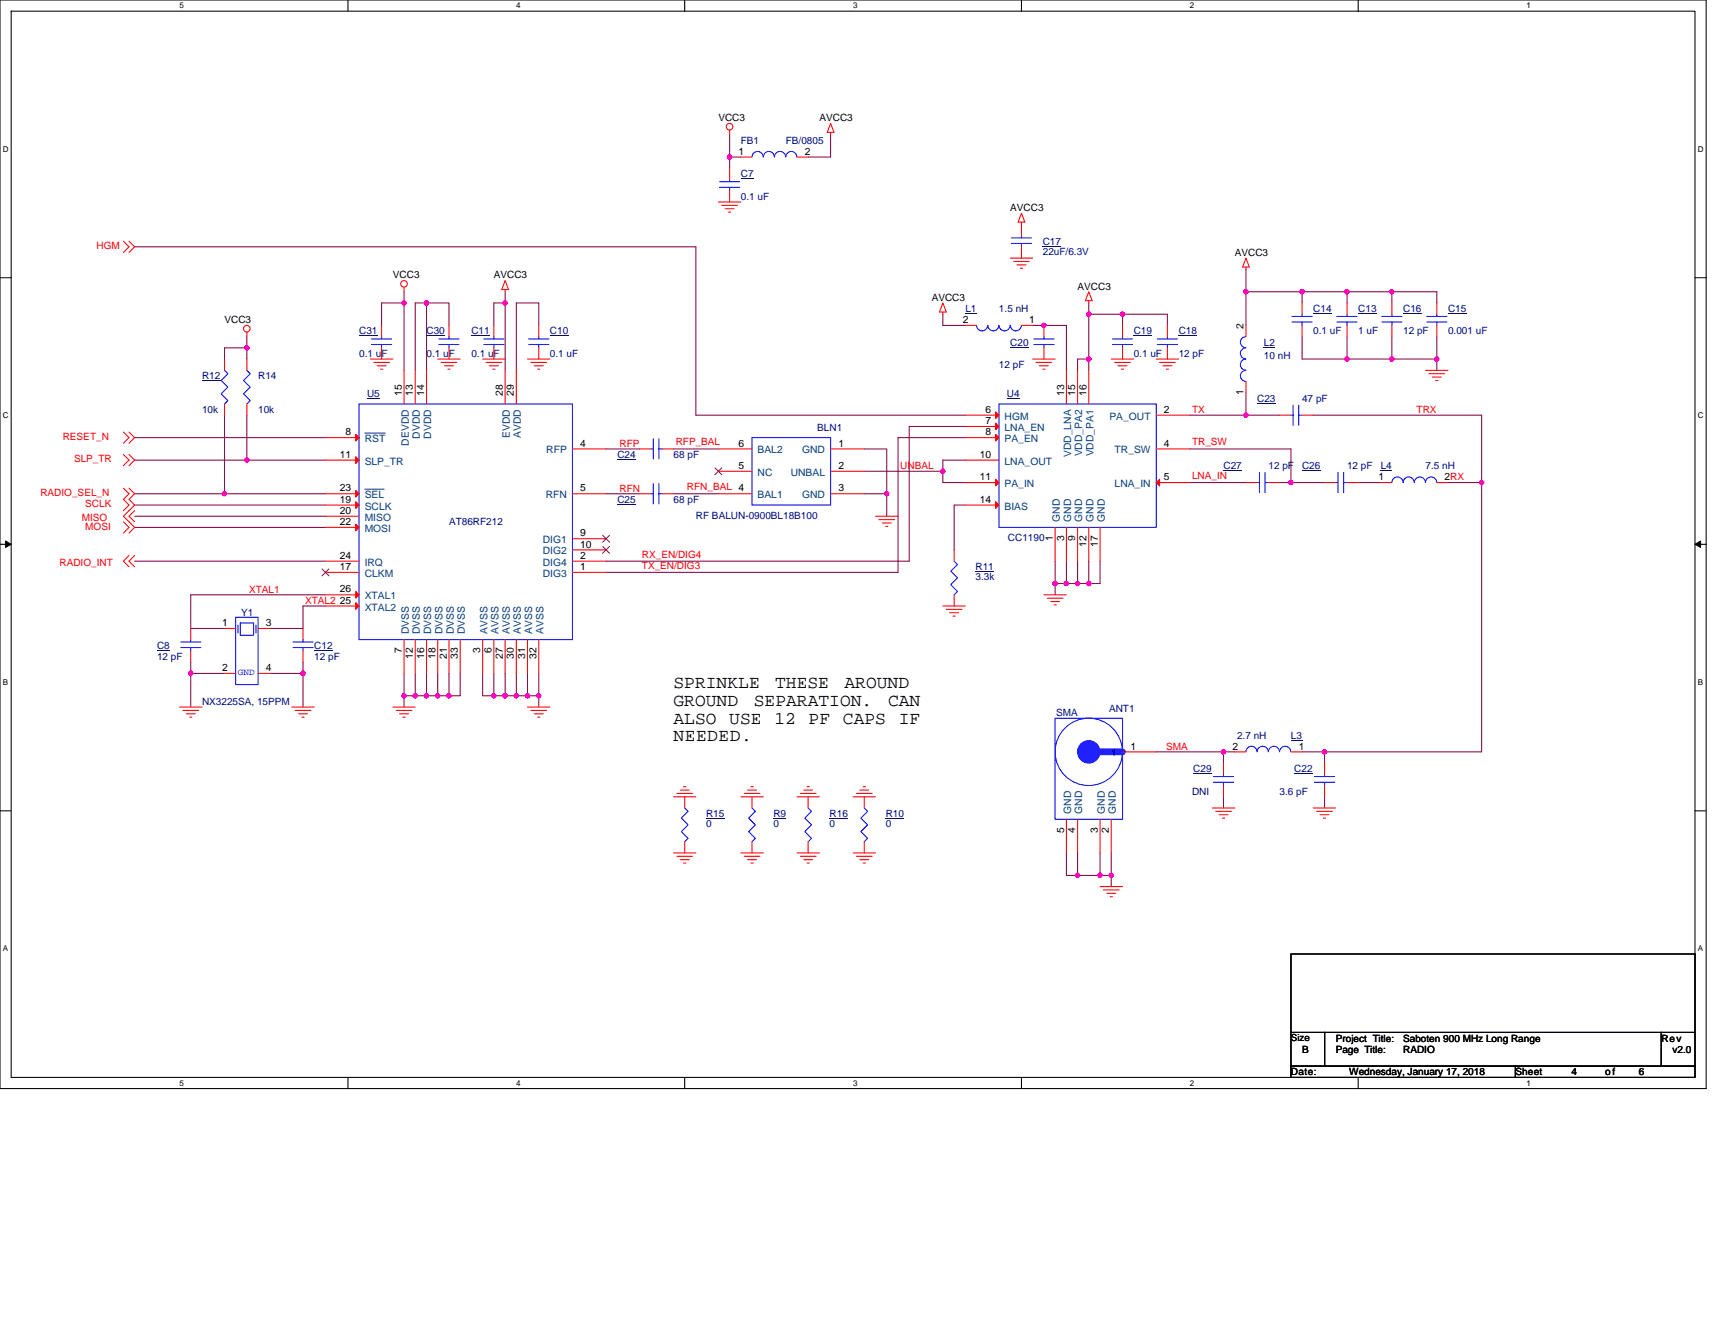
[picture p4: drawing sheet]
<svg xmlns="http://www.w3.org/2000/svg" width="279mm" height="216mm" viewBox="0 0 279 216" stroke-linecap="round" stroke-linejoin="round" font-family="sans-serif">
<path d="M0 0h278v177.4h-278zM1.8 1.8h274.3v173.8h-274.3z" fill="none" stroke="#000" stroke-width=".17"/>
<g fill="#fff">
<path d="M29.3 .2h.7v1.5h-.7z"/>
<path d="M29.3 175.7h.7v1.5h-.7z"/>
</g>
<path d="M56.7 0v1.8M56.7 175.6v1.8" fill="none" stroke="#000" stroke-width=".17"/>
<g fill="#fff">
<path d="M84.1 .2h.7v1.5h-.7z"/>
<path d="M84.1 175.7h.7v1.5h-.7z"/>
</g>
<path d="M111.5 0v1.8M111.5 175.6v1.8" fill="none" stroke="#000" stroke-width=".17"/>
<g fill="#fff">
<path d="M139 .2h.7v1.5h-.7z"/>
<path d="M139 175.7h.7v1.5h-.7z"/>
</g>
<path d="M166.4 0v1.8M166.4 175.6v1.8" fill="none" stroke="#000" stroke-width=".17"/>
<g fill="#fff">
<path d="M193.8 .2h.8v1.5h-.8z"/>
<path d="M193.8 175.7h.8v1.5h-.8z"/>
</g>
<path d="M221.3 0v1.8M221.3 175.6v1.8" fill="none" stroke="#000" stroke-width=".17"/>
<g fill="#fff">
<path d="M248.7 .2h.7v1.5h-.7z"/>
<path d="M248.7 175.7h.7v1.5h-.7z"/>
<path d="M.5 23.5h.9v1.5h-.9z"/>
<path d="M276.6 23.5h1v1.5h-1z"/>
<path d="M.5 67h.9v1.4h-.9z"/>
<path d="M276.6 67h1v1.4h-1z"/>
</g>
<path d="M0 45.3h1.8M276.1 45.3h1.9" fill="none" stroke="#000" stroke-width=".17"/>
<g fill="#fff">
<path d="M.5 110.4h.8v1.5h-.8z"/>
<path d="M276.6 110.4h.9v1.5h-.9z"/>
</g>
<path d="M0 88.7h1.8M276.1 88.7h1.9" fill="none" stroke="#000" stroke-width=".17"/>
<path d="M.9 88.2l.9 .5-.9 .5zM276.1 88.7l1-.5v1z" fill="#000" stroke="#000" stroke-width=".16"/>
<g fill="#fff">
<path d="M.5 153.8h.8v1.5h-.8z"/>
<path d="M276.6 153.8h.9v1.5h-.9z"/>
</g>
<path d="M0 132.1h1.8M276.1 132.1h1.9M210.3 155.4h65.8v12.8h-65.8zM210.3 168.2h5.5v5.5h-5.5zM210.3 173.7h36.6v1.9h-36.6zM215.8 168.2h54.9v5.5h-54.9zM246.9 173.7h29.2v1.9h-29.2zM270.7 168.2h5.4v5.5h-5.4z" fill="none" stroke="#000" stroke-width=".17"/>
<g fill="none" stroke="#800040" stroke-width=".17">
<path d="M118.9 25.6v1.8M118.9 21.9v3.7h1.8M135.3 21.9v3.7h-3.6M21.9 40.2h91.5v27.4h43.9M40.2 56.7v1.8M40.2 56.7h-3.6v1.8M40.2 54.9v1.8M65.8 49.4v10.9M65.8 49.4h-3.6v3.6M65.8 47.5v1.9M69.5 49.4v10.9M69.5 49.4h-1.9v10.9"/>
<path d="M69.5 49.4h3.7v3.6M82.3 49.4v10.9M82.3 49.4h-1.8v3.6M82.3 47.5v1.9M87.8 53v-3.6h-3.7v10.9M153.6 51.2v1.8h3.7M168.2 53h5.5v7.3M177.4 58.5v1.8M177.4 49.4v1.8M177.4 58.5h-1.8v1.8M177.4 51.2v7.3M177.4 51.2h5.5"/>
<path d="M182.9 51.2h7.3v1.8M182.9 51.2v1.8M203 47.5v5.5M203 43.9v3.6M203 47.5h9.1M212.1 54.9v3.6h7.4M212.1 47.5v1.9M212.1 47.5h7.4M219.5 47.5h7.3M219.5 54.9v3.6M219.5 47.5v1.9M219.5 58.5h7.3"/>
<path d="M226.8 47.5v1.9M226.8 54.9v3.6M226.8 47.5h7.3v1.9M226.8 58.5h7.3M234.1 58.5v1.8M234.1 54.9v3.6M21.9 71.3h31.1M21.9 75h18.3M36.6 67.6v12.9M40.2 75h12.8M40.2 67.6v7.4M98.7 73.2h5.5"/>
<path d="M109.7 73.2h7.3M140.8 76.8h12.8M140.8 73.2h3.7v7.3M153.6 76.8v1.8h3.7M157.3 69.5h-9.2v21.9h-49.4M157.3 71.3h-11v22h-47.6M157.3 75h-3.7v1.8M193.8 73.2h16.5v5.4M193.8 67.6h9.2M193.8 78.6h9.2M203 64v3.6M203 67.6h5.5"/>
<path d="M208.5 78.6h1.8M210.3 78.6h5.5M214 67.6h27.4v11M221.3 78.6h3.6M235.9 78.6h5.5M241.4 78.6v43.9h-25.6M21.9 91.4h31.1M21.9 80.5h14.7M21.9 82.3h31.1M21.9 84.1h31.1M21.9 85.9h31.1M36.6 80.5h16.4"/>
<path d="M53 96.9h-21.9v5.5h5.5M53 98.7h-3.6v3.7h-5.5M98.7 80.5h5.5M109.7 80.5h7.3M140.8 80.5h3.7M144.5 80.5v3.6M157.3 82.3h-1.9v7.3M171.9 95.1v1.8M171.9 91.4v3.7h1.8M173.7 91.4v3.7M173.7 95.1h1.9M175.6 91.4v3.7"/>
<path d="M175.6 95.1h1.8M177.4 91.4v3.7M179.2 91.4v3.7h-1.8M31.1 109.7v5.5M31.1 109.7h5.5M31.1 107.9v1.8M43.9 109.7h5.5M49.4 109.7v5.5M49.4 107.9v1.8M65.8 113.4h1.8M65.8 109.7v3.7M65.8 113.4v1.8"/>
<path d="M67.6 109.7v3.7h1.9M69.5 113.4h1.8M69.5 109.7v3.7M71.3 113.4h1.9M71.3 109.7v3.7M73.2 109.7v3.7M75 109.7v3.7h-1.8M78.6 109.7v3.7h1.9M80.5 109.7v3.7M80.5 113.4h1.8M82.3 109.7v3.7M82.3 113.4h1.8"/>
<path d="M84.1 109.7v3.7h3.7M85.9 109.7v3.7M87.8 109.7v3.7M87.8 113.4v1.8M173.7 139v3.6h1.9M175.6 139v3.6M179.2 139v3.6M181 139v3.6M188.4 122.5h10.9M199.3 122.5h1.9M199.3 129.8v1.9M199.3 122.5v1.9"/>
<path d="M212.1 122.5h3.7M215.8 129.8v1.9M215.8 122.5v1.9M175.6 142.6h3.6M179.2 142.6h1.8M181 142.6v1.9"/>
</g>
<g fill="#f0f" stroke="#f0f" stroke-width=".17">
<circle cx="82.3" cy="113.4" r=".36"/>
<circle cx="80.4" cy="113.4" r=".36"/>
<circle cx="65.8" cy="113.4" r=".36"/>
<circle cx="73.1" cy="113.4" r=".36"/>
<circle cx="67.6" cy="113.4" r=".36"/>
<circle cx="219.4" cy="58.5" r=".36"/>
<circle cx="177.4" cy="58.5" r=".36"/>
<circle cx="212.1" cy="47.5" r=".35"/>
<circle cx="203" cy="47.5" r=".35"/>
<circle cx="215.8" cy="122.5" r=".36"/>
<circle cx="199.3" cy="122.5" r=".36"/>
<circle cx="175.5" cy="142.6" r=".35"/>
<circle cx="179.2" cy="142.6" r=".35"/>
<circle cx="181" cy="142.6" r=".35"/>
<circle cx="170.1" cy="53" r=".35"/>
<circle cx="177.4" cy="51.2" r=".36"/>
<circle cx="203" cy="67.6" r=".36"/>
<circle cx="153.6" cy="76.8" r=".36"/>
<circle cx="175.5" cy="95.1" r=".36"/>
<circle cx="173.7" cy="95.1" r=".36"/>
<circle cx="171.9" cy="95.1" r=".36"/>
<circle cx="182.9" cy="51.2" r=".36"/>
<circle cx="40.2" cy="56.7" r=".36"/>
<circle cx="210.3" cy="78.6" r=".36"/>
<circle cx="40.2" cy="75" r=".36"/>
<circle cx="36.6" cy="80.4" r=".36"/>
<circle cx="226.7" cy="47.5" r=".35"/>
<circle cx="219.4" cy="47.5" r=".36"/>
<circle cx="241.4" cy="78.6" r=".36"/>
<circle cx="177.4" cy="95.1" r=".36"/>
<circle cx="49.4" cy="109.7" r=".36"/>
<circle cx="31.1" cy="109.7" r=".36"/>
<circle cx="144.4" cy="80.4" r=".35"/>
<circle cx="65.8" cy="49.4" r=".36"/>
<circle cx="234.1" cy="58.5" r=".36"/>
<circle cx="226.7" cy="58.5" r=".36"/>
<circle cx="82.3" cy="49.4" r=".36"/>
<circle cx="71.3" cy="113.4" r=".36"/>
<circle cx="69.5" cy="113.4" r=".36"/>
<circle cx="87.8" cy="113.4" r=".36"/>
<circle cx="69.5" cy="49.4" r=".36"/>
<circle cx="85.9" cy="113.4" r=".36"/>
<circle cx="84.1" cy="113.4" r=".36"/>
<circle cx="118.9" cy="25.6" r=".36"/>
</g>
<g fill="none" stroke="#f00" stroke-width=".17">
<path d="M20.1 39.3l.9 .9-.9 .9M21 39.3l.9 .9-.9 .9M117 32.9h3.7M117.6 33.5h2.5M118.1 34h1.5M118.7 34.6h.3M118.9 21.2v.7M120.7 25.6h1.8M129.8 25.6h1.9M135.3 21.6v.3M135.3 20.1l.6 1.5h-1.1zM166.4 36.2v.4"/>
<path d="M166.4 34.7l.6 1.5h-1.1zM40.2 54.1v.8M60.3 58.5h3.7M60.9 59.1h2.6M61.4 59.6h1.5M65.8 46.8v.7M71.3 58.5h3.7M71.9 59.1h2.5M72.4 59.6h1.5M78.6 58.5h3.7M79.2 59.1h2.5M79.7 59.6h1.5"/>
<path d="M82.3 47.2v.3M82.3 45.7l.5 1.5h-1.1zM85.9 58.5h3.7M86.5 59.1h2.5M87 59.6h1.5M153.6 50.8v.4M153.6 49.4l.6 1.4h-1.1zM164.6 42.1h3.6M165.1 42.6h2.6M165.7 43.2h1.5M166.2 43.7h.4M168.2 58.5h3.7"/>
<path d="M168.8 59.1h2.5M169.3 59.6h1.5M177.4 49v.4M177.4 47.5l.5 1.5h-1.1zM181 58.5h3.7M181.6 59.1h2.5M182.1 59.6h1.5M188.4 58.5h3.6M188.9 59.1h2.6M189.5 59.6h1.4M203 43.5v.4M203 42.1l.5 1.4h-1.1z"/>
<path d="M212.1 49.4v1.8M212.1 53v1.9M20.1 74.1l.9 .9-.9 .9M20.1 79.5l.9 1-.9 .9 .9 .9-.9 .9M20.1 70.4l.9 .9-.9 .9M21 74.1l.9 .9-.9 .9M21 79.5l.9 1-.9 .9 .9 .9-1.8 1.8 1.8 1.8-.9 1M21 70.4l.9 .9-.9 .9M62 60.2h.4M73 60.2h.3M80.3 60.2h.3M87.6 60.2h.3"/>
<path d="M169.9 60.2h.3M182.7 60.2h.3M190 60.2h.4M215.8 78.6h1.8M219.5 78.6h1.8M232.2 60.3h3.7M232.8 60.9h2.6M233.3 61.4h1.5M233.9 62h.4M20.1 85l.9 .9-.9 1M21 90.5l-.9 .9 .9 1M21.9 90.5l-.9 .9 .9 1"/>
<path d="M21.9 83.2l-.9 .9 .9 .9M142.6 84.1h3.7M143.2 84.7h2.6M143.7 85.2h1.5M144.3 85.8h.4M153.6 98.7h3.7M154.2 99.3h2.5M154.7 99.8h1.5M170.1 96.9h3.6M170.6 97.5h2.6M171.2 98h1.4M171.7 98.6h.4"/>
<path d="M29.3 115.2h3.6M29.8 115.8h2.6M30.4 116.3h1.4M30.9 116.9h.4M31.1 102.4v1.8M31.1 106.1v1.8M47.5 115.2h3.7M48.1 115.8h2.6M48.6 116.3h1.5M49.2 116.9h.4M64 115.2h3.6M64.6 115.8h2.5"/>
<path d="M65.1 116.3h1.5M65.6 116.9h.4M85.9 115.2h3.7M86.5 115.8h2.5M87 116.3h1.5M87.6 116.9h.3M155.3 100.4h.3M109.7 139h3.7M109.7 129.8h3.7M110.3 139.5h2.5M110.3 129.3h2.5M110.8 128.7h1.5"/>
<path d="M111.4 128.2h.3M120.7 139h3.7M120.7 129.8h3.7M121.2 139.5h2.6M121.2 129.3h2.6M121.8 128.7h1.5M122.3 128.2h.4M129.8 139h3.7M129.8 129.8h3.7M130.4 139.5h2.5M130.4 129.3h2.5M130.9 128.7h1.5"/>
<path d="M131.5 128.2h.3M139 139h3.6M139 129.8h3.6M139.5 139.5h2.6M139.5 129.3h2.6M140.1 128.7h1.4M140.6 128.2h.4M140.8 129.8v1.9M140.8 137.2v1.8M197.5 131.7h3.7M198.1 132.2h2.5M198.6 132.8h1.5"/>
<path d="M199.2 133.3h.3M214 131.7h3.6M214.5 132.2h2.6M215.1 132.8h1.4M215.6 133.3h.4M215.8 124.4v1.8M215.8 128v1.8M110.8 140.1h1.5M111.4 140.6h.3M121.8 140.1h1.5M122.3 140.6h.4M130.9 140.1h1.5"/>
<path d="M131.5 140.6h.3M140.1 140.1h1.4M140.6 140.6h.4M179.2 144.5h3.7M179.8 145h2.5M180.3 145.6h1.5M180.9 146.1h.3"/>
<circle cx="118.9" cy="20.6" r=".54"/>
<circle cx="40.2" cy="53.6" r=".54"/>
<circle cx="65.8" cy="46.2" r=".54"/>
</g>
<g fill="none" stroke="#00f" stroke-width=".17">
<path d="M126.2 25.6a.91 .91 0 0 0-1-.9 .91 .91 0 0 0-.9 .9 .91 .91 0 0 0-.9-.9 .91 .91 0 0 0-.9 .9M129.8 25.6a.91 .91 0 0 0-.9-.9 .91 .91 0 0 0-.9 .9 .91 .91 0 0 0-.9-.9 .91 .91 0 0 0-.9 .9M210.5 52.5h3.3M210.5 51.6h3.3M212.1 51.2v.4M212.1 52.5v.5M217.6 78.6h.4M218 77v3.3M218.9 78.6h.6M218.9 77v3.3M226.8 78.6a.91 .91 0 0 1 .9-.9 .91 .91 0 0 1 .9 .9M228.6 78.6a.9 .9 0 0 1 .9-.9 .9 .9 0 0 1 .9 .9 .91 .91 0 0 1 .9-.9 .91 .91 0 0 1 .9 .9 .92 .92 0 0 1 .9-.9 .92 .92 0 0 1 1 .9"/>
<path d="M29.4 105.5h3.3M29.4 104.6h3.3M31.1 104.2v.4M31.1 105.5v.6M140.8 131.7l.6 .5-1.1 1.1 1.1 1.1-1.1 1.1 1.1 1.1-.6 .6M214.1 127.5h3.3M214.1 126.5h3.3M215.8 126.2v.3M215.8 127.5v.5"/>
</g>
<path d="M214 51.1h3M212.1 76.7h3M25.6 105.9h2.1M144.3 133.4h3M210.9 126.1h3" fill="none" stroke="#000080" stroke-width=".16"/>
<path d="M224.9 76.6h1.9v.2h-1.9z" fill="#000080"/>
<g fill="none" stroke="#f00" stroke-width=".17">
<path d="M36.6 58.5v1.8M170.1 53v1.9M170.1 56.7v1.8M182.9 53v1.9M182.9 56.7v1.8M36.6 65.8v1.8M224.9 78.6h1.9M234.1 78.6h1.8M155.4 89.6v1.8M155.4 96.9v1.8M49.4 102.4v1.8M49.4 106.1v1.8"/>
<path d="M122.5 129.8v1.9M122.5 137.2v1.8"/>
</g>
<g fill="none" stroke="#00f" stroke-width=".17">
<path d="M168.4 56.1h3.3M168.4 55.2h3.3M170.1 54.9v.3M170.1 56.1v.6M181.2 56.1h3.3M181.2 55.2h3.3M182.9 54.9v.3M182.9 56.1v.6M36.6 60.3l.5 .6-1.1 1.1 1.1 1.1-1.1 1.1 1.1 1.1-.5 .5M155.4 91.4l.6 .6-1.1 1.1 1.1 1.1-1.1 1.1 1.1 1.1-.6 .5M47.7 105.5h3.3M47.7 104.6h3.3"/>
<path d="M49.4 104.2v.4M49.4 105.5v.6M122.5 131.7l.6 .5-1.1 1.1 1.1 1.1-1.1 1.1 1.1 1.1-.6 .6M203 122.5a.9 .9 0 0 1 .9-.9 .9 .9 0 0 1 .9 .9M204.8 122.5a.91 .91 0 0 1 .9-.9 .91 .91 0 0 1 .9 .9M206.7 122.5a.91 .91 0 0 1 .9-.9 .91 .91 0 0 1 .9 .9 .91 .91 0 0 1 .9-.9 .91 .91 0 0 1 .9 .9"/>
</g>
<path d="M164.6 56.6h3M184.7 54.7h3M32.9 62.1h3M158.9 93.2h3M51.2 105.9h3M126 133.4h2.1" fill="none" stroke="#000080" stroke-width=".16"/>
<path d="M210.3 120.5h1.8v.1h-1.8z" fill="#000080"/>
<g fill="none" stroke="#f00" stroke-width=".17">
<path d="M166.4 36.6v1.8M40.2 58.5v1.8M166.4 40.2v1.9M190.2 53v1.9M190.2 56.7v1.8M40.2 65.8v1.8M53 71.3h5.5M53 75h5.5M65.8 60.3v5.5M67.6 60.3v5.5M69.5 60.3v5.5M82.3 60.3v5.5"/>
<path d="M84.1 60.3v5.5M93.3 73.2h5.4M157.3 67.6h5.5M157.3 69.5h5.5M157.3 71.3h5.5M157.3 75h5.5M157.3 78.6h5.5M173.7 60.3v5.5M175.6 60.3v5.5M177.4 60.3v5.5M188.4 67.6h5.4M188.4 73.2h5.4"/>
<path d="M188.4 78.6h5.4M53 93.3h5.5M53 82.3h5.5M53 84.1h5.5M53 85.9h5.5M53 80.5h5.5M53 91.4h5.5M53 98.7h5.5M53 96.9h5.5M93.3 93.3h5.4M93.3 91.4h5.4M93.3 80.5h5.4"/>
<path d="M93.3 87.8h5.4M93.3 89.6h5.4M157.3 82.3h5.5M171.9 85.9v5.5M173.7 85.9v5.5M175.6 85.9v5.5M177.4 85.9v5.5M179.2 85.9v5.5M36.6 102.4h1.8M36.6 109.7h1.8M42.1 109.7h1.8M42.1 102.4h1.8"/>
<path d="M65.8 104.2v5.5M67.6 104.2v5.5M69.5 104.2v5.5M71.3 104.2v5.5M73.2 104.2v5.5M75 104.2v5.5M78.6 104.2v5.5M80.5 104.2v5.5M82.3 104.2v5.5M84.1 104.2v5.5M85.9 104.2v5.5M87.8 104.2v5.5"/>
<path d="M173.7 133.5v5.5M175.6 133.5v5.5M179.2 133.5v5.5M181 133.5v5.5M182.9 122.5h5.5M199.3 124.4v1.8M199.3 128v1.8M201.2 122.5h1.8M210.3 122.5h1.8"/>
</g>
<g fill="none" stroke="#00f" stroke-width=".17">
<path d="M164.8 39.7h3.3M164.8 38.8h3.3M166.4 38.4v.4M166.4 39.7v.5M159.1 53a.92 .92 0 0 0 .9 .9 .92 .92 0 0 0 .9-.9 .9 .9 0 0 0 .9 .9 .9 .9 0 0 0 .9-.9M162.8 53a.92 .92 0 0 0 .9 .9 .92 .92 0 0 0 .9-.9 .9 .9 0 0 0 .9 .9 .9 .9 0 0 0 .9-.9M188.5 56.1h3.3M188.5 55.2h3.3M190.2 54.9v.3M190.2 56.1v.6M40.2 60.3l.6 .6-1.1 1.1 1.1 1.1-1.1 1.1 1.1 1.1-.6 .5M58.5 65.8h34.8v38.4h-34.8z"/>
<path d="M162.8 65.8h25.6v20.1h-25.6zM38.4 100.6h3.7v10.9h-3.7zM38.8 101.9v1.2M39.1 101.5h2.2v2h-2.2zM41.7 101.9v1.2M171.9 117h11v16.5h-11zM197.7 127.5h3.3M197.7 126.5h3.3M199.3 126.2v.3M199.3 127.5v.5"/>
<circle cx="177.4" cy="122.5" r="5.5"/>
</g>
<path d="M169.9 40.1h3M192 54.7h3M59.8 65h2.1M164 65h2.1M194.4 126.1h3" fill="none" stroke="#000080" stroke-width=".16"/>
<g fill="#f00" stroke="#f00" stroke-width=".17">
<path d="M188.4 78.6l.5-.5v1.1z"/>
<path d="M162.2 67.1l.6 .5-.6 .6z"/>
<path d="M162.2 68.9l.6 .6-.6 .5z"/>
<path d="M162.2 70.8l.6 .5-.6 .6z"/>
<path d="M162.2 78.1l.6 .5-.6 .6z"/>
<path d="M162.2 81.7l.6 .6-.6 .5z"/>
<path d="M58 70.8l.5 .5-.5 .6z"/>
<path d="M58 74.4l.5 .6-.5 .5z"/>
<path d="M58 81.7l.5 .6-.5 .5z"/>
<path d="M58 85.4l.5 .5-.5 .6z"/>
<path d="M58 79.9l.5 .6-.5 .5z"/>
<path d="M58 98.2l.5 .5-.5 .6z"/>
<path d="M58 96.4l.5 .5-.5 .6z"/>
</g>
<path d="M59.4 70.6h3.4M59.4 79.7h3.2" fill="none" stroke="#004080" stroke-width=".16"/>
<path d="M52.5 92.7l1.1 1.1M53.6 92.7l-1.1 1.1M98.2 87.2l1.1 1.1M98.2 89l1.1 1.2M99.3 87.2l-1.1 1.1M99.3 89l-1.1 1.2" fill="none" stroke="#804000" stroke-width=".16"/>
<circle cx="177.4" cy="122.5" r="1.82" fill="#00f" stroke="#00f" stroke-width=".17"/>
<path d="M179.2 122.5h3.7" fill="none" stroke="#00f" stroke-width="1.1"/>
<path d="M157.3 51h1.8v.1h-1.8z" fill="#000080"/>
<path d="M73.2 53v1.9M73.2 56.7v1.8M87.8 53v1.9M87.8 56.7v1.8M157.3 53h1.8M166.4 53h1.8" fill="none" stroke="#f00" stroke-width=".17"/>
<path d="M71.5 56.1h3.3M71.5 55.2h3.3M73.2 54.9v.3M73.2 56.1v.6M86.1 56.1h3.3M86.1 55.2h3.3M87.8 54.9v.3M87.8 56.1v.6M203 56.7a.91 .91 0 0 0-.9 .9 .91 .91 0 0 0 .9 .9 .91 .91 0 0 0-.9 .9 .91 .91 0 0 0 .9 .9M203 54.9a.9 .9 0 0 0-.9 .9 .9 .9 0 0 0 .9 .9M203 60.3a.9 .9 0 0 0-.9 .9 .9 .9 0 0 0 .9 .9" fill="none" stroke="#00f" stroke-width=".17"/>
<path d="M69.5 54.7h3M89.6 54.7h3" fill="none" stroke="#000080" stroke-width=".16"/>
<path d="M205.9 56.5h1.8v.1h-1.8z" fill="#000080"/>
<g fill="none" stroke="#f00" stroke-width=".17">
<path d="M118.9 27.4v1.9M118.9 31.1v1.8M62.2 53v1.9M62.2 56.7v1.8M80.5 53v1.9M80.5 56.7v1.8M203 53v1.9M219.5 49.4v1.8M219.5 53v1.9M226.8 49.4v1.8M226.8 53v1.9M234.1 49.4v1.8"/>
<path d="M234.1 53v1.9M104.2 73.2h1.9M107.9 73.2h1.8M117 76.8h5.5M117 73.2h5.5M135.3 73.2h5.5M135.3 76.8h5.5M203 78.6h1.8M203 62.2v1.8M206.7 78.6h1.8M208.5 67.6h1.8M212.1 67.6h1.9"/>
<path d="M104.2 80.5h1.9M107.9 80.5h1.8M117 80.5h5.5M135.3 80.5h5.5M111.5 129.8v1.9M111.5 137.2v1.8M131.7 129.8v1.9M131.7 137.2v1.8"/>
</g>
<g fill="none" stroke="#00f" stroke-width=".17">
<path d="M117.2 30.5h3.3M117.2 29.6h3.3M118.9 29.3v.3M118.9 30.5v.6M60.5 56.1h3.3M60.5 55.2h3.3M62.2 54.9v.3M62.2 56.1v.6M78.8 56.1h3.3M78.8 55.2h3.3M80.5 54.9v.3M80.5 56.1v.6"/>
<path d="M217.8 52.5h3.3M217.8 51.6h3.3M219.5 51.2v.4M219.5 52.5v.5M225.1 52.5h3.3M225.1 51.6h3.3M226.8 51.2v.4M226.8 52.5v.5M232.4 52.5h3.3M232.4 51.6h3.3M234.1 51.2v.4M234.1 52.5v.5"/>
<path d="M106.1 73.2h.3M106.4 71.5v3.3M106.4 78.8v3.3M107.3 71.5v3.3M107.3 78.8v3.3M107.3 73.2h.6M122.5 71.3h12.8v11h-12.8zM204.8 78.6h.4M205.2 77v3.3M206.1 78.6h.6M206.1 77v3.3M210.3 67.6h.4"/>
<path d="M210.7 66v3.3M211.6 67.6h.5M211.6 66v3.3M106.1 80.5h.3M107.3 80.5h.6M111.5 131.7l.6 .5-1.1 1.1 1.1 1.1-1.1 1.1 1.1 1.1-.6 .6M131.7 131.7l.5 .5-1.1 1.1 1.1 1.1-1.1 1.1 1.1 1.1-.5 .6"/>
</g>
<path d="M120.7 29.1h2.1M58.5 54.7h3M76.8 54.7h3M221.3 51.1h3M228.6 51.1h3M235.9 51.1h3M100.6 74.9h3M199.3 76.7h3M204.8 65.7h3M100.6 82.2h3M115 133.4h3M135.1 133.4h3.1" fill="none" stroke="#000080" stroke-width=".16"/>
<path d="M116.5 76.2l1.1 1.2M117.6 76.2l-1.1 1.2" fill="none" stroke="#804000" stroke-width=".16"/>
<g fill="#f0f" stroke="#f0f" stroke-width=".17">
<circle cx="82.3" cy="113.4" r=".36"/>
<circle cx="80.4" cy="113.4" r=".36"/>
<circle cx="65.8" cy="113.4" r=".36"/>
<circle cx="73.1" cy="113.4" r=".36"/>
<circle cx="67.6" cy="113.4" r=".36"/>
<circle cx="219.4" cy="58.5" r=".36"/>
<circle cx="177.4" cy="58.5" r=".36"/>
<circle cx="212.1" cy="47.5" r=".35"/>
<circle cx="203" cy="47.5" r=".35"/>
<circle cx="215.8" cy="122.5" r=".36"/>
<circle cx="199.3" cy="122.5" r=".36"/>
<circle cx="175.5" cy="142.6" r=".35"/>
<circle cx="179.2" cy="142.6" r=".35"/>
<circle cx="181" cy="142.6" r=".35"/>
<circle cx="170.1" cy="53" r=".35"/>
<circle cx="177.4" cy="51.2" r=".36"/>
<circle cx="203" cy="67.6" r=".36"/>
<circle cx="153.6" cy="76.8" r=".36"/>
<circle cx="175.5" cy="95.1" r=".36"/>
<circle cx="173.7" cy="95.1" r=".36"/>
<circle cx="171.9" cy="95.1" r=".36"/>
<circle cx="182.9" cy="51.2" r=".36"/>
<circle cx="40.2" cy="56.7" r=".36"/>
<circle cx="210.3" cy="78.6" r=".36"/>
<circle cx="40.2" cy="75" r=".36"/>
<circle cx="36.6" cy="80.4" r=".36"/>
<circle cx="226.7" cy="47.5" r=".35"/>
<circle cx="219.4" cy="47.5" r=".36"/>
<circle cx="241.4" cy="78.6" r=".36"/>
<circle cx="177.4" cy="95.1" r=".36"/>
<circle cx="49.4" cy="109.7" r=".36"/>
<circle cx="31.1" cy="109.7" r=".36"/>
<circle cx="144.4" cy="80.4" r=".35"/>
<circle cx="65.8" cy="49.4" r=".36"/>
<circle cx="234.1" cy="58.5" r=".36"/>
<circle cx="226.7" cy="58.5" r=".36"/>
<circle cx="82.3" cy="49.4" r=".36"/>
<circle cx="71.3" cy="113.4" r=".36"/>
<circle cx="69.5" cy="113.4" r=".36"/>
<circle cx="87.8" cy="113.4" r=".36"/>
<circle cx="69.5" cy="49.4" r=".36"/>
<circle cx="85.9" cy="113.4" r=".36"/>
<circle cx="84.1" cy="113.4" r=".36"/>
<circle cx="118.9" cy="25.6" r=".36"/>
</g>
<g font-size="2.9">
<text x="109.7" y="112.1">SPRINKLE</text>
<text x="126.3" y="112.1">THESE</text>
<text x="137.6" y="112.1">AROUND</text>
<text x="109.7" y="115">GROUND</text>
<text x="109.7" y="117.9">ALSO</text>
<text x="118.8" y="117.9">USE</text>
<text x="122.8" y="115">SEPARATION.</text>
<text x="126.2" y="117.9">12</text>
<text x="131.7" y="117.9">PF</text>
<text x="137.3" y="117.9">CAPS</text>
<text x="144.7" y="115">CAN</text>
<text x="146.4" y="117.9">IF</text>
<text x="109.7" y="120.8">NEEDED.</text>
</g>
<g font-size="1.7">
<text x="120.3" y="25.2">1</text>
<text x="131.1" y="25.2">2</text>
<text x="156.9" y="52.6">2</text>
<text x="167.7" y="52.6">1</text>
<text x="202.6" y="53.6" transform="rotate(-90 202.6 53.6)">2</text>
<text x="65.4" y="64.6" transform="rotate(-90 65.4 64.6)">15</text>
<text x="67.3" y="64.6" transform="rotate(-90 67.3 64.6)">13</text>
<text x="69.1" y="64.6" transform="rotate(-90 69.1 64.6)">14</text>
<text x="81.9" y="64.6" transform="rotate(-90 81.9 64.6)">28</text>
<text x="83.7" y="64.6" transform="rotate(-90 83.7 64.6)">29</text>
<text x="173.4" y="64.6" transform="rotate(-90 173.4 64.6)">13</text>
<text x="175.2" y="64.6" transform="rotate(-90 175.2 64.6)">15</text>
<text x="177" y="64.6" transform="rotate(-90 177 64.6)">16</text>
<text x="202.6" y="64.4" transform="rotate(-90 202.6 64.4)">1</text>
<text x="56.3" y="70.9">8</text>
<text x="160.5" y="67.3">6</text>
<text x="160.5" y="69.1">7</text>
<text x="160.5" y="70.9">8</text>
<text x="189.6" y="67.3">2</text>
<text x="55.4" y="74.6">11</text>
<text x="94.5" y="72.8">4</text>
<text x="120.3" y="76.4">5</text>
<text x="120.3" y="72.8">6</text>
<text x="136.6" y="76.4">2</text>
<text x="136.6" y="72.8">1</text>
<text x="159.6" y="74.6">10</text>
<text x="189.6" y="72.8">4</text>
<text x="55.4" y="80.1">23</text>
<text x="55.4" y="81.9">19</text>
<text x="55.4" y="83.7">20</text>
<text x="94.5" y="80.1">5</text>
<text x="136.6" y="80.1">3</text>
<text x="159.6" y="78.3">11</text>
<text x="159.6" y="81.9">14</text>
<text x="189.6" y="78.3">5</text>
<text x="224.6" y="78.3">1</text>
<text x="235.4" y="78.3">2RX</text>
<text x="55.4" y="85.6">22</text>
<text x="94.5" y="87.4">9</text>
<text x="94.5" y="89.2">10</text>
<text x="171.5" y="88.1" transform="rotate(-90 171.5 88.1)">1</text>
<text x="173.4" y="88.1" transform="rotate(-90 173.4 88.1)">3</text>
<text x="175.2" y="88.1" transform="rotate(-90 175.2 88.1)">9</text>
<text x="177" y="89.1" transform="rotate(-90 177 89.1)">12</text>
<text x="178.8" y="89.1" transform="rotate(-90 178.8 89.1)">17</text>
<text x="55.4" y="92.9">17</text>
<text x="55.4" y="91.1">24</text>
<text x="94.5" y="92.9">1</text>
<text x="94.5" y="91.1">2</text>
<text x="55.4" y="98.4">25</text>
<text x="55.4" y="96.5">26</text>
<text x="36.2" y="102">1</text>
<text x="43.3" y="102">3</text>
<text x="65.4" y="106.4" transform="rotate(-90 65.4 106.4)">7</text>
<text x="67.3" y="107.4" transform="rotate(-90 67.3 107.4)">12</text>
<text x="69.1" y="107.4" transform="rotate(-90 69.1 107.4)">16</text>
<text x="70.9" y="107.4" transform="rotate(-90 70.9 107.4)">18</text>
<text x="72.8" y="107.4" transform="rotate(-90 72.8 107.4)">21</text>
<text x="74.6" y="107.4" transform="rotate(-90 74.6 107.4)">33</text>
<text x="78.3" y="106.4" transform="rotate(-90 78.3 106.4)">3</text>
<text x="80.1" y="106.4" transform="rotate(-90 80.1 106.4)">6</text>
<text x="81.9" y="107.4" transform="rotate(-90 81.9 107.4)">27</text>
<text x="83.7" y="107.4" transform="rotate(-90 83.7 107.4)">30</text>
<text x="85.6" y="107.4" transform="rotate(-90 85.6 107.4)">31</text>
<text x="87.4" y="107.4" transform="rotate(-90 87.4 107.4)">32</text>
<text x="36.2" y="109.3">2</text>
<text x="43.3" y="109.3">4</text>
<text x="184.1" y="122.1">1</text>
<text x="200.8" y="122.1">2</text>
<text x="211.6" y="122.1">1</text>
<text x="173.4" y="135.7" transform="rotate(-90 173.4 135.7)">5</text>
<text x="175.2" y="135.7" transform="rotate(-90 175.2 135.7)">4</text>
<text x="178.8" y="135.7" transform="rotate(-90 178.8 135.7)">3</text>
<text x="180.7" y="135.7" transform="rotate(-90 180.7 135.7)">2</text>
</g>
<g font-size="1.7" fill="#004080">
<text x="68.4" y="71.5" transform="rotate(-90 68.4 71.5)">DVDD</text>
<text x="70.3" y="71.5" transform="rotate(-90 70.3 71.5)">DVDD</text>
<text x="83.1" y="71.4" transform="rotate(-90 83.1 71.4)">EVDD</text>
<text x="84.9" y="71.4" transform="rotate(-90 84.9 71.4)">AVDD</text>
<text x="163.7" y="68.4">HGM</text>
<text x="163.7" y="70.2">LNA_EN</text>
<text x="180.7" y="68.4">PA_OUT</text>
<text x="59.4" y="72.1">RST</text>
<text x="59.4" y="75.7">SLP_TR</text>
<text x="66.6" y="72.6" transform="rotate(-90 66.6 72.6)">DEVDD</text>
<text x="89" y="73.9">RFP</text>
<text x="123.4" y="77.5">NC</text>
<text x="123.4" y="73.9">BAL2</text>
<text x="128.8" y="77.5">UNBAL</text>
<text x="130.7" y="73.9">GND</text>
<text x="163.7" y="72.1">PA_EN</text>
<text x="163.7" y="75.7">LNA_OUT</text>
<text x="174.5" y="74.5" transform="rotate(-90 174.5 74.5)">VDD_LNA</text>
<text x="176.3" y="74.4" transform="rotate(-90 176.3 74.4)">VDD_PA2</text>
<text x="178.1" y="74.4" transform="rotate(-90 178.1 74.4)">VDD_PA1</text>
<text x="181.6" y="73.9">TR_SW</text>
<text x="59.4" y="83">SCLK</text>
<text x="59.4" y="81.2">SEL</text>
<text x="88.9" y="81.2">RFN</text>
<text x="123.4" y="81.2">BAL1</text>
<text x="130.7" y="81.2">GND</text>
<text x="163.7" y="79.4">PA_IN</text>
<text x="163.7" y="83">BIAS</text>
<text x="181.6" y="79.4">LNA_IN</text>
<text x="59.4" y="84.9">MISO</text>
<text x="59.4" y="86.7">MOSI</text>
<text x="88.4" y="88.5">DIG1</text>
<text x="172.7" y="85" transform="rotate(-90 172.7 85)">GND</text>
<text x="174.5" y="85" transform="rotate(-90 174.5 85)">GND</text>
<text x="176.3" y="85" transform="rotate(-90 176.3 85)">GND</text>
<text x="178.1" y="85" transform="rotate(-90 178.1 85)">GND</text>
<text x="180" y="85" transform="rotate(-90 180 85)">GND</text>
<text x="59.4" y="94">CLKM</text>
<text x="59.4" y="92.2">IRQ</text>
<text x="88.4" y="94">DIG3</text>
<text x="88.4" y="92.2">DIG4</text>
<text x="88.4" y="90.3">DIG2</text>
<text x="59.4" y="99.5">XTAL2</text>
<text x="59.4" y="97.7">XTAL1</text>
<text x="66.6" y="103.3" transform="rotate(-90 66.6 103.3)">DVSS</text>
<text x="68.4" y="103.3" transform="rotate(-90 68.4 103.3)">DVSS</text>
<text x="70.3" y="103.3" transform="rotate(-90 70.3 103.3)">DVSS</text>
<text x="72.1" y="103.3" transform="rotate(-90 72.1 103.3)">DVSS</text>
<text x="73.9" y="103.3" transform="rotate(-90 73.9 103.3)">DVSS</text>
<text x="75.7" y="103.3" transform="rotate(-90 75.7 103.3)">DVSS</text>
<text x="79.4" y="103.3" transform="rotate(-90 79.4 103.3)">AVSS</text>
<text x="81.2" y="103.3" transform="rotate(-90 81.2 103.3)">AVSS</text>
<text x="83.1" y="103.3" transform="rotate(-90 83.1 103.3)">AVSS</text>
<text x="84.9" y="103.3" transform="rotate(-90 84.9 103.3)">AVSS</text>
<text x="86.7" y="103.3" transform="rotate(-90 86.7 103.3)">AVSS</text>
<text x="88.5" y="103.3" transform="rotate(-90 88.5 103.3)">AVSS</text>
<text x="181" y="123.3">1</text>
<text x="174.5" y="132.6" transform="rotate(-90 174.5 132.6)">GND</text>
<text x="176.3" y="132.6" transform="rotate(-90 176.3 132.6)">GND</text>
<text x="180" y="132.6" transform="rotate(-90 180 132.6)">GND</text>
<text x="181.8" y="132.6" transform="rotate(-90 181.8 132.6)">GND</text>
</g>
<g font-size="1.6">
<text x="117" y="19.8">VCC3</text>
<text x="133.5" y="19.8">AVCC3</text>
<text x="164.6" y="34.4">AVCC3</text>
<text x="201.2" y="41.7">AVCC3</text>
<text x="64" y="45.4">VCC3</text>
<text x="80.5" y="45.4">AVCC3</text>
<text x="175.6" y="47.2">AVCC3</text>
<text x="36.6" y="52.7">VCC3</text>
<text x="151.8" y="49">AVCC3</text>
<text x="210.3" y="169.7">Size</text>
<text x="212.1" y="171.6">B</text>
<text x="217.6" y="169.7">Project Title:</text>
<text x="217.6" y="171.6">Page Title:</text>
<text x="228.6" y="171.6">RADIO</text>
<text x="228.6" y="169.7">Saboten 900 MHz Long Range</text>
<text x="270.7" y="169.7">Rev</text>
<text x="272.5" y="171.6">v2.0</text>
<text x="210.3" y="175.2">Date:</text>
<text x="219.8" y="175.2">Wednesday, January 17, 2018</text>
<text x="246.9" y="175.2">Sheet</text>
<text x="256" y="175.2">4</text>
<text x="261.5" y="175.2">of</text>
<text x="267" y="175.2">6</text>
</g>
<g font-size="1.6" fill="#000080">
<text x="120.7" y="23.4">FB1</text>
<text x="128" y="23.4">FB/0805</text>
<text x="120.7" y="28.9">C7</text>
<text x="120.7" y="32.6">0.1 uF</text>
<text x="169.9" y="39.9">C17</text>
<text x="169.9" y="41.5">22uF/6.3V</text>
<text x="157.3" y="50.8">L1</text>
<text x="162.8" y="50.8">1.5 nH</text>
<text x="214" y="50.8">C14</text>
<text x="221.3" y="50.8">C13</text>
<text x="228.6" y="50.8">C16</text>
<text x="235.9" y="50.8">C15</text>
<text x="58.5" y="54.5">C31</text>
<text x="58.5" y="58.2">0.1 uF</text>
<text x="69.5" y="54.5">C30</text>
<text x="69.5" y="58.2">0.1 uF</text>
<text x="76.8" y="54.5">C11</text>
<text x="76.8" y="58.2">0.1 uF</text>
<text x="89.6" y="54.5">C10</text>
<text x="89.6" y="58.2">0.1 uF</text>
<text x="162.8" y="60">12 pF</text>
<text x="164.6" y="56.3">C20</text>
<text x="184.7" y="54.5">C19</text>
<text x="184.7" y="58.2">0.1 uF</text>
<text x="192" y="54.5">C18</text>
<text x="192" y="58.2">12 pF</text>
<text x="205.9" y="56.3">L2</text>
<text x="205.9" y="58.5">10 nH</text>
<text x="214" y="54.5">0.1 uF</text>
<text x="221.3" y="54.5">1 uF</text>
<text x="228.6" y="54.5">12 pF</text>
<text x="235.9" y="54.5">0.001 uF</text>
<text x="32.9" y="61.8">R12</text>
<text x="42.1" y="61.8">R14</text>
<text x="59.8" y="64.7">U5</text>
<text x="164" y="64.7">U4</text>
<text x="204.8" y="65.5">C23</text>
<text x="212.1" y="65.5">47 pF</text>
<text x="32.9" y="67.3">10k</text>
<text x="42.1" y="67.3">10k</text>
<text x="133.1" y="70.2">BLN1</text>
<text x="100.6" y="74.6">C24</text>
<text x="109.7" y="74.6">68 pF</text>
<text x="199.3" y="76.5">C27</text>
<text x="206.7" y="76.5">12 pF</text>
<text x="212.1" y="76.5">C26</text>
<text x="219.5" y="76.5">12 pF</text>
<text x="224.9" y="76.5">L4</text>
<text x="232.2" y="76.5">7.5 nH</text>
<text x="100.6" y="81.9">C25</text>
<text x="109.7" y="81.9">68 pF</text>
<text x="73.2" y="85.6">AT86RF212</text>
<text x="113.4" y="84.5">RF BALUN-0900BL18B100</text>
<text x="164.2" y="88.2">CC1190</text>
<text x="158.9" y="92.9">R11</text>
<text x="158.9" y="94.6">3.3k</text>
<text x="39.3" y="100.4">Y1</text>
<text x="25.6" y="105.7">C8</text>
<text x="25.6" y="107.5">12 pF</text>
<text x="51.2" y="105.7">C12</text>
<text x="51.2" y="107.5">12 pF</text>
<text x="32.9" y="114.9">NX3225SA, 15PPM</text>
<text x="172.1" y="116.7">SMA</text>
<text x="180.7" y="116">ANT1</text>
<text x="194.4" y="125.8">C29</text>
<text x="201.5" y="120.4">2.7 nH</text>
<text x="210.3" y="120.4">L3</text>
<text x="210.9" y="125.8">C22</text>
<text x="194.2" y="129.5">DNI</text>
<text x="208.5" y="129.5">3.6 pF</text>
<text x="115" y="133.1">R15</text>
<text x="115" y="134.8">0</text>
<text x="126" y="133.1">R9</text>
<text x="126" y="134.8">0</text>
<text x="135.1" y="133.1">R16</text>
<text x="135.1" y="134.8">0</text>
<text x="144.3" y="133.1">R10</text>
<text x="144.3" y="134.8">0</text>
</g>
<g font-size="1.6" fill="#f00">
<text x="15.7" y="40.6">HGM</text>
<text x="10.2" y="71.7">RESET_N</text>
<text x="194.2" y="67.3">TX</text>
<text x="230.8" y="67.3">TRX</text>
<text x="12.1" y="75.4">SLP_TR</text>
<text x="100.9" y="72.8">RFP</text>
<text x="110.1" y="72.6">RFP_BAL</text>
<text x="146.7" y="76.4">UNBAL</text>
<text x="194.2" y="72.6">TR_SW</text>
<text x="6.6" y="80.8">RADIO_SEL_N</text>
<text x="13.9" y="82.7">SCLK</text>
<text x="100.9" y="80.1">RFN</text>
<text x="111.9" y="79.9">RFN_BAL 4</text>
<text x="194.2" y="78.1">LNA_IN</text>
<text x="13.3" y="84.9">MISO</text>
<text x="13.9" y="86.3">MOSI</text>
<text x="9.7" y="92.2">RADIO_INT</text>
<text x="104.6" y="92.7">TX_EN/DIG3</text>
<text x="104.6" y="90.9">RX_EN/DIG4</text>
<text x="40.6" y="96.6">XTAL1</text>
<text x="49.7" y="98.4">XTAL2</text>
<text x="190" y="122.2">SMA</text>
</g>
<text font-size="1.5" fill="#00f" x="38.8" y="110">GND</text>
<g font-size="1.3">
<text x="29.3" y="1.4">5</text>
<text x="84.1" y="1.4">4</text>
<text x="139" y="1.4">3</text>
<text x="193.8" y="1.4">2</text>
<text x="248.7" y="1.4">1</text>
<text x=".5" y="24.7">D</text>
<text x="276.6" y="24.7">D</text>
<text x=".5" y="68.2">C</text>
<text x="276.6" y="68.2">C</text>
<text x=".5" y="111.6">B</text>
<text x="276.6" y="111.6">B</text>
<text x=".5" y="155">A</text>
<text x="276.6" y="155">A</text>
<text x="29.3" y="176.9">5</text>
<text x="84.1" y="176.9">4</text>
<text x="139" y="176.9">3</text>
<text x="193.8" y="176.9">2</text>
<text x="248.7" y="176.9">1</text>
</g>
</svg>
